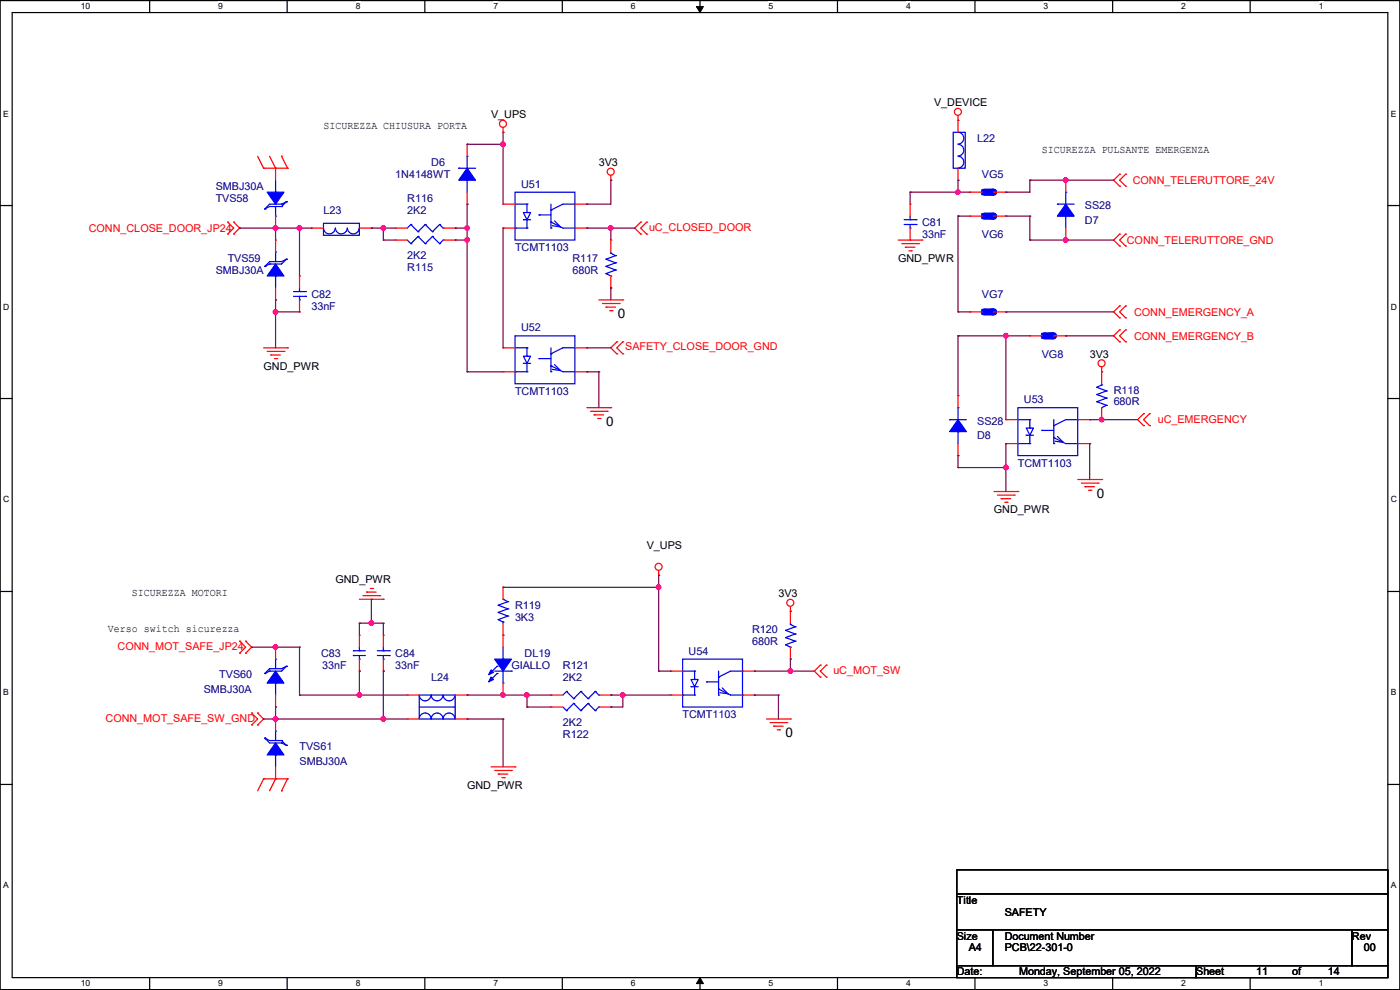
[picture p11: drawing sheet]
<svg xmlns="http://www.w3.org/2000/svg" width="297mm" height="210mm" viewBox="0 0 297 210" stroke-linecap="round" stroke-linejoin="round" font-family="sans-serif">
<path d="M0 .1h297v209.8h-297zM2.6 2.7h291.8v204.7h-291.8z" fill="none" stroke="#000" stroke-width=".25"/>
<g fill="#fff">
<path d="M17.1 .4h2v2h-2z"/>
<path d="M17.1 207.6h2v2h-2z"/>
</g>
<path d="M31.7 .1v2.6M31.7 207.4v2.5" fill="none" stroke="#000" stroke-width=".25"/>
<g fill="#fff">
<path d="M46.3 .4h1v2h-1z"/>
<path d="M46.3 207.6h1v2h-1z"/>
</g>
<path d="M60.9 .1v2.6M60.9 207.4v2.5" fill="none" stroke="#000" stroke-width=".25"/>
<g fill="#fff">
<path d="M75.5 .4h1v2h-1z"/>
<path d="M75.5 207.6h1v2h-1z"/>
</g>
<path d="M90.1 .1v2.6M90.1 207.4v2.5" fill="none" stroke="#000" stroke-width=".25"/>
<g fill="#fff">
<path d="M104.7 .4h1v2h-1z"/>
<path d="M104.7 207.6h1v2h-1z"/>
</g>
<path d="M119.3 .1v2.6M119.3 207.4v2.5" fill="none" stroke="#000" stroke-width=".25"/>
<g fill="#fff">
<path d="M133.9 .4h.9v2h-.9z"/>
<path d="M133.9 207.6h.9v2h-.9z"/>
</g>
<path d="M148.5 .1v2.6M148.5 207.4v2.5" fill="none" stroke="#000" stroke-width=".25"/>
<path d="M147.7 1.4h1.5l-.7 1.3zM148.5 207.4l.7 1.3h-1.5z" fill="#000" stroke="#000" stroke-width=".21"/>
<g fill="#fff">
<path d="M163.1 .4h.9v2h-.9z"/>
<path d="M163.1 207.6h.9v2h-.9z"/>
</g>
<path d="M177.7 .1v2.6M177.7 207.4v2.5" fill="none" stroke="#000" stroke-width=".25"/>
<g fill="#fff">
<path d="M192.2 .4h1v2h-1z"/>
<path d="M192.2 207.6h1v2h-1z"/>
</g>
<path d="M206.8 .1v2.6M206.8 207.4v2.5" fill="none" stroke="#000" stroke-width=".25"/>
<g fill="#fff">
<path d="M221.4 .4h1v2h-1z"/>
<path d="M221.4 207.6h1v2h-1z"/>
</g>
<path d="M236.1 .1v2.6M236.1 207.4v2.5" fill="none" stroke="#000" stroke-width=".25"/>
<g fill="#fff">
<path d="M250.6 .4h1v2h-1z"/>
<path d="M250.6 207.6h1v2h-1z"/>
</g>
<path d="M265.2 .1v2.6M265.2 207.4v2.5" fill="none" stroke="#000" stroke-width=".25"/>
<g fill="#fff">
<path d="M279.8 .4h1v2h-1z"/>
<path d="M279.8 207.6h1v2h-1z"/>
<path d="M.7 23.1h1.2v2h-1.2z"/>
<path d="M295.1 23.1h1.1v2h-1.1z"/>
<path d="M.7 64.1h1.2v1.9h-1.2z"/>
<path d="M295.1 64.1h1.2v1.9h-1.2z"/>
</g>
<path d="M0 43.6h2.6M294.4 43.6h2.6" fill="none" stroke="#000" stroke-width=".25"/>
<g fill="#fff">
<path d="M.7 105h1.2v2h-1.2z"/>
<path d="M295.1 105h1.2v2h-1.2z"/>
</g>
<path d="M0 84.5h2.6M294.4 84.5h2.6" fill="none" stroke="#000" stroke-width=".25"/>
<g fill="#fff">
<path d="M.7 145.9h1.2v2h-1.2z"/>
<path d="M295.1 145.9h1.1v2h-1.1z"/>
</g>
<path d="M0 125.5h2.6M294.4 125.5h2.6" fill="none" stroke="#000" stroke-width=".25"/>
<g fill="#fff">
<path d="M.7 186.9h1.2v1.9h-1.2z"/>
<path d="M295.1 186.9h1.1v1.9h-1.1z"/>
</g>
<path d="M0 166.4h2.6M294.4 166.4h2.6M203 184.5h91.4v5.1h-91.4zM203 189.6h91.4v7.6h-91.4zM203 197.2h7.6v7.7h-7.6zM210.6 197.2h76.2v7.7h-76.2zM286.8 197.2h7.6v7.7h-7.6zM203 204.9h50.8v2.5h-50.8zM253.8 204.9h40.6v2.5h-40.6z" fill="none" stroke="#000" stroke-width=".25"/>
<g fill="none" stroke="#f00" stroke-width=".25">
<path d="M54.7 33.1l1.2 2.6M55.9 35.7h.1M55.9 35.7h5.1M57.2 33.1l1.3 2.6M58.5 35.7h.1M58.5 35.7v2.5M59.7 33.1h.1M59.7 33.1l1.3 2.6M61 35.7h.1M106.7 28.1h.1M106.7 27.1v1M129.6 38.2h.1"/>
<path d="M129.6 37.2v1M203.2 25.5h.1M203.2 38.2h.1M203.2 24.5v3.6M203.2 35.7v2.5M237.5 37h.1M237.5 39.5h.1M237.5 37l-1.2 1.2 1.2 1.3M238.8 39.5h.1M238.8 37h.1M238.8 37l-1.3 1.2 1.3 1.3M48.3 49.7h.1"/>
<path d="M48.3 47.1h.1M48.3 47.1l1.3 1.3-1.3 1.3M49.6 47.1h.1M49.6 49.7h.1M49.6 47.1l1.2 1.3-1.2 1.3M58.5 48.4h.1M58.5 45.8v2.6M83.9 50.9h.1M83.9 50.9h2.5M94 50.9h2.6M96.6 50.9h.1M106.7 43.3h.1"/>
<path d="M106.7 48.4h.1M106.7 43.3h2.6M106.7 48.4h2.6M122 43.3h2.5M122 48.4h2.5M124.5 48.4h.1M124.5 43.3h.1M135.9 49.7h.1M135.9 47.1h.1M135.9 47.1l-1.2 1.3 1.2 1.3M137.2 47.1h.1M137.2 49.7h.1"/>
<path d="M137.2 47.1l-1.3 1.3 1.3 1.3M190.5 50.9h5.1M191.3 51.7h3.6M192.1 52.5h.1M192.1 52.5h2M192.8 53.2h.5M193.3 53.2h.1M194.9 51.7h.1M195.6 50.9h.1M237.5 49.7h.1M237.5 52.2h.1M237.5 49.7l-1.2 1.2 1.2 1.3"/>
<path d="M238.8 52.2h.1M238.8 49.7h.1M238.8 49.7l-1.3 1.2 1.3 1.3M55.9 73.8h5.1M56.7 74.5h3.5M57.4 75.3h.1M57.4 75.3h2.1M58.2 76.1h.5M58.7 76.1h.1M60.2 74.5h.1M61 73.8h.1M127 63.6h5.1"/>
<path d="M127.8 64.4h3.6M128.6 65.2h.1M128.6 65.2h2M129.3 65.9h.5M129.8 65.9h.1M130.9 75.1h.1M130.9 72.5h.1M130.9 72.5l-1.3 1.3 1.3 1.3M131.4 64.4h.1M132.1 63.6h.1M132.1 72.5h.1M132.1 75.1h.1"/>
<path d="M132.1 72.5l-1.2 1.3 1.2 1.3M233.7 78.9h.1M233.7 77.9v3.5M237.5 64.9h.1M237.5 67.4h.1M237.5 70h.1M237.5 72.5h.1M237.5 64.9l-1.2 1.3 1.2 1.2M237.5 70l-1.2 1.2 1.2 1.3M238.8 67.4h.1M238.8 64.9h.1M238.8 72.5h.1"/>
<path d="M238.8 70h.1M238.8 64.9l-1.3 1.3 1.3 1.2M238.8 70l-1.3 1.2 1.3 1.3M124.5 86.5h5.1M125.3 87.2h3.5M126 88h.1M126 88h2.1M126.8 88.8h.5M127.3 88.8h.1M128.8 87.2h.1M129.6 86.5h.1M233.7 89h.1"/>
<path d="M233.7 86.5v2.5M242.6 87.8h.1M242.6 90.3h.1M242.6 87.8l-1.3 1.2 1.3 1.3M243.9 90.3h.1M243.9 87.8h.1M243.9 87.8l-1.3 1.2 1.3 1.3M210.9 104.3h5M211.6 105h3.6M212.4 105.8h.1M212.4 105.8h2M213.1 106.6h.6"/>
<path d="M213.7 106.6h.1M215.2 105h.1M215.9 104.3h.1M228.6 101.7h5.1M229.4 102.5h3.6M230.2 103.3h.1M230.2 103.3h2M230.9 104h.5M231.4 104h.1M233 102.5h.1M233.7 101.7h.1M50.8 136h.1"/>
<path d="M50.8 138.6h.1M50.8 136l1.3 1.3-1.3 1.3M52.1 138.6h.1M52.1 136h.1M52.1 136l1.3 1.3-1.3 1.3M58.5 137.3h.1M58.5 137.3v2.5M76.2 134.7h.1M76.2 127.1h5.1M76.2 134.7v2.6M76.2 139.8v2.6M77 126.4h3.6"/>
<path d="M77.8 125.6h.1M77.8 125.6h2M78.5 124.8h.5M79 124.8h.1M80.6 126.4h.1M81.3 127.1h.1M139.7 122h.1M139.7 121v1M167.7 129.7h.1M167.7 128.7v1M53.4 151.3h.1M53.4 153.8h.1"/>
<path d="M53.4 151.3l1.3 1.2-1.3 1.3M54.7 153.8h.1M54.7 151.3h.1M54.7 151.3l1.2 1.2-1.2 1.3M58.5 150h.1M58.5 147.4v2.6M76.2 142.4h.1M116.9 147.4h.1M116.9 147.4h2.5M127 147.4h2.6M129.6 147.4h.1M162.6 152.5h5.1"/>
<path d="M163.4 153.3h3.5M164.1 154.1h.1M164.1 154.1h2.1M164.9 154.8h.5M165.4 154.8h.1M166.9 153.3h.1M167.7 152.5h.1M174 141.1h.1M174 143.6h.1M174 141.1l-1.2 1.3 1.2 1.2M175.3 143.6h.1M175.3 141.1h.1"/>
<path d="M175.3 141.1l-1.3 1.3 1.3 1.2M55.9 165.2h.1M55.9 165.2l-1.2 2.6M55.9 165.2h5.1M58.5 165.2h.1M58.5 165.2l-1.3 2.6M59.7 167.8h.1M61 165.2h.1M61 165.2l-1.3 2.6M104.2 162.7h5.1M104.9 163.4h3.6M105.7 164.2h.1"/>
<path d="M105.7 164.2h2M106.5 165h.5M107 165h.1M108.5 163.4h.1M109.3 162.7h.1"/>
<circle cx="106.7" cy="26.3" r=".74"/>
<circle cx="129.6" cy="36.4" r=".74"/>
<circle cx="203.2" cy="23.7" r=".74"/>
<circle cx="233.7" cy="77.1" r=".74"/>
<circle cx="139.7" cy="120.2" r=".74"/>
<circle cx="167.7" cy="127.9" r=".74"/>
</g>
<g fill="none" stroke="#00f" stroke-width=".25">
<path d="M58.5 38.2v2.6M202.2 28.1h2.6v7.6h-2.6zM203.2 33.1a1.25 1.25 0 0 1 1.3 1.3 1.25 1.25 0 0 1-1.3 1.2M203.2 30.6a1.25 1.25 0 0 1 1.3 1.3 1.25 1.25 0 0 1-1.3 1.2M203.2 28.1a1.25 1.25 0 0 1 1.3 1.2 1.25 1.25 0 0 1-1.3 1.3M56.2 44.3h.1M58.5 45.8h.1M58.5 40.8h.1M58.5 43.8v2M59.7 43.3h.1M59.7 43.8h.1M59.7 43.3h-2.5l-1 1"/>
<path d="M59.7 43.8h-2.5l-1 .5M60.7 42.8h.1M60.7 42.8l-1 1M60.7 42.8l-1 .5M86.4 50.9l.8 .8M87.2 51.7h.1M88.7 50.2h.1M88.7 50.2l-1.5 1.5M88.7 50.2l1.5 1.5M90.2 51.7h.1M91.7 50.2h.1M91.7 50.2l-1.5 1.5"/>
<path d="M91.7 50.2l1.6 1.5M93.3 51.7h.1M94 50.9h.1M94 50.9l-.7 .8M109.3 40.8h12.7v10.1h-12.7zM109.3 48.4h.1M109.3 43.3h2.5M109.3 48.4h2.5M111 45.1h1.6l-.8 1.5zM111 46.6h.1M111 46.6h1.6M111.8 48.4h.1"/>
<path d="M111.8 45.1h.1M111.8 43.3h.1M111.8 43.3v1.8M111.8 46.6v1.8M114.3 45.6h.1M114.3 45.6h2.6M116.9 48.4h.1M116.9 47.1h.1M116.9 44.6h.1M116.9 43.3v5.1M116.9 47.1l2.5 1.3h2.6M117.6 46.9l1.3 1.2-1.8-.2"/>
<path d="M122 43.3h.1M122 48.4h.1M122 43.3h-2.6l-2.5 1.3M232.7 82.2h.1M232.7 83.7h.1M232.7 85.2h.1M232.7 82.2l2 .7M232.7 83.7l2 .8M232.7 85.2l2 .8M233.7 86.5h.1M233.7 81.7h.1M233.7 81.7l-1 .5"/>
<path d="M233.7 81.4v.3M234.7 82.9h.1M234.7 84.5h.1M234.7 86h.1M234.7 82.9l-2 .8M234.7 84.5l-2 .7M234.7 86l-1 .5M58.5 139.8h.1M58.5 139.8v2.1M75 138h.1M75 139.1h.1M75 138h2.5"/>
<path d="M75 139.1h2.5M76.2 139.8h.1M76.2 138h.1M76.2 137.3v.7M76.2 139.1v.7M56.2 142.9h.1M57.2 142.4h.1M57.2 141.9h.1M57.2 141.9l-1 1M57.2 142.4l-1 .5M58.5 144.9h.1M58.5 144.9v2.5"/>
<path d="M60.7 141.4h.1M60.7 141.4l-1 1h-2.5M60.7 141.4l-1 .5h-2.5M120.2 146.7h.1M120.2 146.7l-.8 .7M120.2 146.7l1.5 1.5M121.7 148.2h.1M123.2 146.7h.1M123.2 146.7l-1.5 1.5M123.2 146.7l1.6 1.5M124.8 148.2h.1M126.3 146.7h.1"/>
<path d="M126.3 146.7l-1.5 1.5M126.3 146.7l.7 .7M127 147.4h.1"/>
</g>
<g fill="#00f" stroke="#00f" stroke-width=".25">
<path d="M58.5 142.4l1.7 2.5h-3.5z" fill-rule="evenodd"/>
<path d="M56.7 40.8h3.5l-1.7 2.5z" fill-rule="evenodd"/>
<path d="M221 70.7h.8v1.1h-.8z" fill-rule="evenodd"/>
<path d="M222.8 70.7h.8v1.1h-.8z" fill-rule="evenodd"/>
</g>
<path d="M221.5 71.2h1.8" fill="none" stroke="#00f" stroke-width="1.5" stroke-dasharray="3 3"/>
<circle cx="223.3" cy="71.2" r=".76" fill="#00f" stroke-dasharray="3 3"/>
<path d="M218.5 71.2h.1M218.5 71.2h2.5M223.6 71.2h2.5M226.1 71.2h.1" fill="none" stroke="#f00" stroke-width=".25"/>
<g fill="#00f" stroke="#00f" stroke-width=".25">
<path d="M208.3 65.7h.8v1h-.8z" fill-rule="evenodd"/>
<path d="M210.1 65.7h.8v1h-.8z" fill-rule="evenodd"/>
</g>
<path d="M208.8 66.2h1.8" fill="none" stroke="#00f" stroke-width="1.5" stroke-dasharray="3 3"/>
<circle cx="210.6" cy="66.2" r=".76" fill="#00f" stroke-dasharray="3 3"/>
<g fill="none" stroke="#f00" stroke-width=".25">
<path d="M58.5 50.9h.1M58.5 50.9v2.6M66.1 48.4h.1M66.1 48.4h2.5M76.2 48.4h2.6M78.8 48.4h.1M83.9 48.4h.1M83.9 48.4h2.5M94 48.4h2.6M96.6 48.4h.1M129.6 50.9h.1M129.6 50.9v2.6"/>
<path d="M129.6 58.5v2.6M193.1 43.3h.1M193.1 50.9h.1M193.1 43.3v2.5M193.1 48.4v2.5M58.5 63.6h.1M58.5 61.1v2.5M129.6 61.1h.1M205.8 66.2h.1M205.8 66.2h2.5M210.9 66.2h2.5M213.4 66.2h.1"/>
<path d="M203.2 96.6h.1M203.2 83.9h.1M203.2 83.9v2.6M203.2 94.1v2.5M213.4 89h.1M213.4 94.1h.1M213.4 89h2.5M213.4 94.1h2.5M228.6 89h2.6M228.6 94.1h2.6M231.2 94.1h.1M231.2 89h.1"/>
<path d="M81.3 134.7h.1M81.3 134.7v2.6M81.3 139.8v2.6M106.7 124.6h.1M106.7 134.7h.1M106.7 124.6v2.5M106.7 132.2v5.1M58.5 152.5h.1M58.5 152.5v2.6M81.3 142.4h.1M86.4 147.4h.1M86.4 152.5h.1"/>
<path d="M86.4 147.4h2.5M86.4 152.5h2.5M96.6 147.4h2.5M96.6 152.5h2.5M99.1 147.4h.1M99.1 152.5h.1M106.7 147.4h.1M106.7 144.9v2.5M142.3 142.4h.1M142.3 147.4h.1M142.3 147.4h2.5M142.3 142.4h2.5"/>
<path d="M157.5 147.4h2.6M157.5 142.4h2.6M160.1 147.4h.1M160.1 142.4h.1M58.5 165.2h.1M58.5 162.7v2.5"/>
</g>
<g fill="none" stroke="#00f" stroke-width=".25">
<path d="M56.2 56.5h.1M57.2 56h.1M57.2 55.5h.1M57.2 55.5l-1 1M57.2 56l-1 .5M58.5 53.5h.1M58.5 58.5h.1M58.5 53.5v2M58.5 58.5v2.6M60.7 55h.1M60.7 55l-1 1h-2.5M60.7 55l-1 .5h-2.5"/>
<path d="M68.6 47.4h7.6v2.5h-7.6zM68.6 48.4a1.25 1.25 0 0 0 1.3 1.2 1.25 1.25 0 0 0 1.2-1.2M71.2 48.4a1.25 1.25 0 0 0 1.2 1.2 1.25 1.25 0 0 0 1.3-1.2M73.7 48.4a1.25 1.25 0 0 0 1.3 1.2 1.25 1.25 0 0 0 1.2-1.2M87.2 47.6h.1M87.2 47.6l-.8 .8M87.2 47.6l1.5 1.5M88.7 49.1h.1M90.2 47.6h.1M90.2 47.6l-1.5 1.5M90.2 47.6l1.5 1.5M91.7 49.1h.1"/>
<path d="M93.3 47.6h.1M93.3 47.6l-1.6 1.5M93.3 47.6l.7 .8M94 48.4h.1M128.6 55h.1M128.6 56.5h.1M128.6 58h.1M128.6 55l2 .8M128.6 56.5l2 .8M128.6 58l1 .5M129.6 58.5h.1M129.6 53.7h.1"/>
<path d="M129.6 53.7l1 .5M129.6 53.5v.2M130.6 54.2h.1M130.6 55.8h.1M130.6 57.3h.1M130.6 54.2l-2 .8M130.6 55.8l-2 .7M130.6 57.3l-2 .7M191.8 46.6h2.6M191.8 47.6h2.6M193.1 48.4h.1M193.1 46.6h.1"/>
<path d="M193.1 45.8v.8M193.1 47.6v.8M194.4 46.6h.1M194.4 47.6h.1M201.5 89h.1M201.5 89h3.5M203.2 91.6h.1M203.2 86.5h.1M203.2 86.5v2.5M203.2 91.6v2.5M215.9 86.5h12.7v10.1h-12.7zM215.9 94.1h.1"/>
<path d="M215.9 89h2.6M215.9 94.1h2.6M217.7 90.8h1.5l-.7 1.5zM217.7 92.3h.1M217.7 92.3h1.5M218.5 94.1h.1M218.5 90.8h.1M218.5 89h.1M218.5 89v1.8M218.5 92.3v1.8M221 91.3h.1M221 91.3h2.6"/>
<path d="M223.6 94.1h.1M223.6 92.8h.1M223.6 90.3h.1M223.6 89v5.1M223.6 92.8l2.5 1.3h2.5M224.3 92.6l1.3 1.3-1.8-.3M228.6 89h.1M228.6 94.1h.1M228.6 89h-2.5l-2.5 1.3M80.1 138h2.5M80.1 139.1h2.5M81.3 139.8h.1"/>
<path d="M81.3 138h.1M81.3 137.3v.7M81.3 139.1v.7M82.6 138h.1M82.6 139.1h.1M105.7 131.4h.1M105.7 129.9h.1M105.7 128.4h.1M105.7 131.4l1 .6M105.7 129.9l2 .8M105.7 128.4l2 .8M106.7 127.1h.1"/>
<path d="M106.7 132h.1M106.7 139.8h.1M106.7 127.1l1 .5M106.7 132v.2M106.7 137.3v2.5M107.7 130.7h.1M107.7 129.2h.1M107.7 127.6h.1M107.7 130.7l-2 .7M107.7 129.2l-2 .7M107.7 127.6l-2 .8M144.8 139.8h12.7v10.2h-12.7z"/>
<path d="M56.2 156.6h.1M56.2 156.6l1 1h2.5M56.2 156.6l1 .5h2.5M58.5 155.1h.1M58.5 155.1v2M59.7 157.6h.1M59.7 157.1h.1M59.7 157.1l1 1M59.7 157.6l1 .5M60.7 158.1h.1M88.9 147.4h7.7v5.1h-7.7zM88.9 147.4a1.25 1.25 0 0 0 1.3 1.3 1.25 1.25 0 0 0 1.2-1.3"/>
<path d="M88.9 150h7.4M91.4 152.5a1.25 1.25 0 0 0-1.2-1.2 1.25 1.25 0 0 0-1.3 1.2M91.5 147.4a1.25 1.25 0 0 0 1.2 1.3 1.25 1.25 0 0 0 1.3-1.3M94 152.5a1.25 1.25 0 0 0-1.3-1.2 1.25 1.25 0 0 0-1.2 1.2M94 147.4a1.25 1.25 0 0 0 1.3 1.3 1.25 1.25 0 0 0 1.2-1.3M96.3 150h.1M96.5 152.5a1.25 1.25 0 0 0-1.2-1.2 1.25 1.25 0 0 0-1.3 1.2M104.9 142.4h3.6M105.5 141.4h.1M105.5 142.9h.1M105.5 141.4l-1.6 1.5M105.5 142.9l-1.6 1.5"/>
<path d="M106.7 144.9h.1M106.7 142.4v2.5M108.5 142.4h.1M144.8 147.4h.1M144.8 142.4h2.6M144.8 147.4h2.6M146.6 144.1h1.5l-.7 1.6zM146.6 145.7h.1M146.6 145.7h1.5M147.4 147.4h.1M147.4 144.1h.1M147.4 142.4h.1"/>
<path d="M147.4 142.4v1.7M147.4 145.7v1.7M149.9 144.7h.1M149.9 144.7h2.5M152.4 147.4h.1M152.4 146.2h.1M152.4 143.6h.1M152.4 142.4v5M152.4 146.2l2.6 1.2h2.5M153.2 145.9l1.3 1.3-1.8-.3M157.5 142.4h.1M157.5 147.4h.1"/>
<path d="M157.5 142.4h-2.5l-2.6 1.2M58.5 160.1h.1M58.5 160.1v2.6"/>
</g>
<g fill="#00f" stroke="#00f" stroke-width=".25">
<path d="M203.2 89l1.8 2.6h-3.5z" fill-rule="evenodd"/>
<path d="M58.5 56l1.7 2.5h-3.5z" fill-rule="evenodd"/>
<path d="M58.5 157.6l1.7 2.5h-3.5z" fill-rule="evenodd"/>
<path d="M104.9 139.8h3.6l-1.8 2.6z" fill-rule="evenodd"/>
<path d="M104.2 143.6l.5 .5-1 .6z" fill-rule="evenodd"/>
<path d="M104.2 142.1l.5 .5-1 .5z" fill-rule="evenodd"/>
<path d="M208.3 40.3h.8v1h-.8z" fill-rule="evenodd"/>
<path d="M210.1 40.3h.8v1h-.8z" fill-rule="evenodd"/>
</g>
<path d="M208.8 40.8h1.8" fill="none" stroke="#00f" stroke-width="1.5" stroke-dasharray="3 3"/>
<circle cx="210.6" cy="40.8" r=".76" fill="#00f" stroke-dasharray="3 3"/>
<g fill="none" stroke="#f00" stroke-width=".25">
<path d="M99.1 30.6h.1M99.1 30.6v2.5M99.1 43.3h.1M99.1 40.8v2.5M205.8 40.8h.1M205.8 40.8h2.5M210.9 40.8h2.5M213.4 40.8h.1M106.7 73.8h.1M106.7 78.9h.1M106.7 73.8h2.6M106.7 78.9h2.6"/>
<path d="M122 73.8h2.5M122 78.9h2.5M124.5 78.9h.1M124.5 73.8h.1M116.9 150h.1M116.9 150h2.5M127 150h2.6M129.6 150h.1"/>
</g>
<g fill="none" stroke="#00f" stroke-width=".25">
<path d="M97.3 35.7h.1M97.3 35.7h3.6M99.1 38.2h.1M99.1 33.1h.1M99.1 33.1v2.6M99.1 38.2v2.6M109.3 71.2h12.7v10.2h-12.7zM109.3 78.9h.1M109.3 78.9h2.5M109.3 73.8h2.5M111 75.6h1.6l-.8 1.5zM111 77.1h.1"/>
<path d="M111 77.1h1.6M111.8 78.9h.1M111.8 75.6h.1M111.8 73.8h.1M111.8 73.8v1.8M111.8 77.1v1.8M114.3 76.1h.1M114.3 76.1h2.6M116.9 78.9h.1M116.9 77.6h.1M116.9 75.1h.1M116.9 73.8v5.1"/>
<path d="M116.9 77.6l2.5 1.3h2.6M117.6 77.3l1.3 1.3-1.8-.2M122 73.8h.1M122 78.9h.1M122 73.8h-2.6l-2.5 1.3M119.4 150l.8 .7M120.2 150.7h.1M121.7 149.2h.1M121.7 149.2l-1.5 1.5M121.7 149.2l1.5 1.5M123.2 150.7h.1M124.8 149.2h.1"/>
<path d="M124.8 149.2l-1.6 1.5M124.8 149.2l1.5 1.5M126.3 150.7h.1M127 150h.1M127 150l-.7 .7"/>
</g>
<g fill="#00f" stroke="#00f" stroke-width=".25">
<path d="M99.1 35.7l1.8 2.5h-3.6z" fill-rule="evenodd"/>
<path d="M208.3 45.3h.8v1.1h-.8z" fill-rule="evenodd"/>
<path d="M210.1 45.3h.8v1.1h-.8z" fill-rule="evenodd"/>
</g>
<path d="M208.8 45.8h1.8" fill="none" stroke="#00f" stroke-width="1.5" stroke-dasharray="3 3"/>
<circle cx="210.6" cy="45.8" r=".76" fill="#00f" stroke-dasharray="3 3"/>
<g fill="none" stroke="#f00" stroke-width=".25">
<path d="M226.1 38.2h.1M226.1 38.2v2.6M63.5 58.5h.1M63.5 58.5v2.6M205.8 45.8h.1M205.8 45.8h2.5M210.9 45.8h2.5M213.4 45.8h.1M226.1 50.9h.1M226.1 48.4v2.5M63.5 66.2h.1M63.5 63.6v2.6"/>
<path d="M167.7 139.8h.1M167.7 129.7h.1M167.7 129.7v2.5M167.7 137.3v2.5"/>
</g>
<g fill="none" stroke="#00f" stroke-width=".25">
<path d="M224.3 43.3h.1M224.3 43.3h3.6M226.1 45.8h.1M226.1 40.8h.1M226.1 40.8v2.5M226.1 45.8v2.6M62.3 61.8h2.5M62.3 62.9h2.5M63.5 63.6h.1M63.5 61.8h.1M63.5 61.1v.7M63.5 62.9v.7"/>
<path d="M64.8 61.8h.1M64.8 62.9h.1M166.7 133.7h.1M166.7 135.3h.1M166.7 136.8h.1M166.7 133.7l2 .8M166.7 135.3l2 .7M166.7 136.8l1 .5M167.7 137.3h.1M167.7 132.5h.1M167.7 132.5l1 .5M167.7 132.2v.3"/>
<path d="M168.7 133h.1M168.7 134.5h.1M168.7 136h.1M168.7 133l-2 .7M168.7 134.5l-2 .8M168.7 136l-2 .8"/>
</g>
<path d="M226.1 43.3l1.8 2.5h-3.6z" fill-rule="evenodd" fill="#00f" stroke="#00f" stroke-width=".25"/>
<g fill="none" stroke="#800040" stroke-width=".25">
<path d="M99.1 30.6h.1M99.1 30.6h7.6M106.7 28.1h.1M106.7 30.6h.1M106.7 28.1v15.2M129.6 38.2h.1M129.6 38.2v5.1h-5.1M203.2 38.2h.1M203.2 38.2v2.6M218.5 38.2h.1M218.5 38.2v2.6h-5.1M218.5 38.2h17.8"/>
<path d="M226.1 38.2h.1M50.8 48.4h.1M50.8 48.4h15.3M58.5 48.4h.1M58.5 48.4v2.5M63.5 48.4h.1M63.5 48.4v10.1M78.8 48.4h.1M78.8 48.4h5.1M81.3 48.4h.1M81.3 50.9h.1M81.3 50.9h2.6"/>
<path d="M81.3 48.4v2.5M96.6 48.4h.1M96.6 50.9h.1M96.6 48.4h2.5M96.6 50.9h2.5M99.1 43.3h.1M99.1 48.4h.1M99.1 50.9h.1M99.1 43.3v35.6M106.7 48.4h.1M106.7 48.4v25.4M124.5 43.3h.1"/>
<path d="M124.5 48.4h.1M124.5 48.4h10.2M129.6 48.4h.1M129.6 48.4v2.5M193.1 40.8h.1M193.1 40.8h12.7M193.1 40.8v2.5M203.2 40.8h.1M203.2 45.8h.1M203.2 45.8h2.6M203.2 45.8v20.4M213.4 45.8h.1"/>
<path d="M213.4 40.8h.1M213.4 45.8h5.1M218.5 45.8h.1M218.5 50.9h.1M218.5 50.9h17.8M218.5 45.8v5.1M226.1 50.9h.1M58.5 66.2h.1M58.5 63.6h.1M58.5 63.6v10.2M58.5 66.2h5M99.1 78.9h.1"/>
<path d="M99.1 78.9h7.6M124.5 78.9h.1M124.5 73.8h.1M124.5 78.9h2.5M124.5 73.8h5.1M127 78.9h.1M127 78.9v7.6M129.6 61.1h.1M129.6 61.1v2.5M203.2 71.2h.1M203.2 66.2h.1M203.2 66.2h2.6"/>
<path d="M203.2 71.2v12.7M203.2 71.2h15.3M213.4 66.2h.1M213.4 71.2h.1M213.4 66.2h22.9M213.4 71.2v17.8M226.1 71.2h.1M226.1 71.2h10.2M203.2 96.6h.1M203.2 99.2h.1M203.2 96.6v2.6M203.2 99.2h10.2"/>
<path d="M213.4 94.1h.1M213.4 99.2h.1M213.4 94.1v10.2M231.2 89h.1M231.2 94.1h.1M231.2 89h10.1M231.2 94.1v7.6M233.7 89h.1M53.4 137.3h.1M53.4 137.3h10.1M58.5 137.3h.1M63.5 137.3h.1"/>
<path d="M63.5 137.3v10.1M76.2 132.2h.1M76.2 132.2v2.5M76.2 132.2h5.1M78.8 127.1h.1M78.8 132.2h.1M78.8 127.1v5.1M81.3 132.2h.1M81.3 132.2v2.5M106.7 124.6h.1M106.7 124.6h33M139.7 122h.1"/>
<path d="M139.7 124.6h.1M139.7 122v20.4M167.7 139.8h.1M167.7 139.8v2.6M55.9 152.5h.1M55.9 152.5h30.5M58.5 150h.1M58.5 152.5h.1M58.5 150v2.5M63.5 147.4h.1M63.5 147.4h22.9M76.2 142.4h.1"/>
<path d="M76.2 147.4h.1M76.2 142.4v5M81.3 142.4h.1M81.3 152.5h.1M81.3 142.4v10.1M99.1 147.4h.1M99.1 152.5h.1M99.1 147.4h17.8M99.1 152.5h7.6M106.7 147.4h.1M106.7 152.5h.1M106.7 152.5v10.2"/>
<path d="M111.8 147.4h.1M111.8 150h.1M111.8 147.4v2.6M111.8 150h5.1M129.6 147.4h.1M129.6 150h.1M129.6 147.4h12.7M132.1 147.4h.1M132.1 147.4v2.6h-2.5M139.7 142.4h.1M139.7 142.4h2.6M160.1 142.4h.1"/>
<path d="M160.1 147.4h.1M160.1 147.4h5M160.1 142.4h12.7M165.1 147.4h.1M165.1 147.4v5.1M167.7 142.4h.1"/>
</g>
<g fill="#f0f" stroke="#f0f" stroke-width=".25">
<circle cx="106.7" cy="30.6" r=".49"/>
<circle cx="99.1" cy="48.4" r=".49"/>
<circle cx="58.4" cy="48.4" r=".49"/>
<circle cx="129.6" cy="48.4" r=".49"/>
<circle cx="63.5" cy="48.4" r=".49"/>
<circle cx="99.1" cy="50.9" r=".49"/>
<circle cx="139.7" cy="124.6" r=".49"/>
<circle cx="78.8" cy="132.2" r=".49"/>
<circle cx="58.4" cy="137.3" r=".49"/>
<circle cx="76.2" cy="147.4" r=".49"/>
<circle cx="106.7" cy="147.4" r=".49"/>
<circle cx="111.8" cy="147.4" r=".49"/>
<circle cx="132.1" cy="147.4" r=".49"/>
<circle cx="81.3" cy="152.5" r=".49"/>
<circle cx="58.4" cy="152.5" r=".49"/>
<circle cx="226.1" cy="38.2" r=".49"/>
<circle cx="226.1" cy="50.9" r=".49"/>
<circle cx="213.4" cy="71.2" r=".49"/>
<circle cx="233.7" cy="89" r=".49"/>
<circle cx="213.4" cy="99.2" r=".49"/>
<circle cx="58.4" cy="66.1" r=".49"/>
<circle cx="81.3" cy="48.4" r=".49"/>
<circle cx="203.2" cy="40.7" r=".49"/>
<circle cx="167.7" cy="142.3" r=".49"/>
</g>
<g font-size="2.8">
<text x="131.1" y="67.4">0</text>
<text x="128.6" y="90.3">0</text>
<text x="232.7" y="105.5">0</text>
<text x="166.7" y="156.3">0</text>
</g>
<g font-size="2.3">
<text x="198.2" y="22.5">V_DEVICE</text>
<text x="68.6" y="27.4">SICUREZZA CHIUSURA PORTA</text>
<text x="104.2" y="25.1">V_UPS</text>
<text x="127" y="35.2">3V3</text>
<text x="221" y="32.5">SICUREZZA PULSANTE EMERGENZA</text>
<text x="190.5" y="55.5">GND_PWR</text>
<text x="231.2" y="75.9">3V3</text>
<text x="55.9" y="78.4">GND_PWR</text>
<text x="210.9" y="108.9">GND_PWR</text>
<text x="137.2" y="116.5">V_UPS</text>
<text x="71.2" y="123.6">GND_PWR</text>
<text x="28" y="126.4">SICUREZZA MOTORI</text>
<text x="165.1" y="126.7">3V3</text>
<text x="22.9" y="134.1">Verso switch sicurezza</text>
<text x="99.1" y="167.3">GND_PWR</text>
<text x="203" y="191.7">Title</text>
<text x="213.2" y="194.2">SAFETY</text>
<text x="203" y="199.3">Size</text>
<text x="205.5" y="201.8">A4</text>
<text x="213.1" y="199.3">Document Number</text>
<text x="213.2" y="201.8">PCB\22-301-0</text>
<text x="286.8" y="199.3">Rev</text>
<text x="289.4" y="201.8">00</text>
<text x="203" y="206.9">Date:</text>
<text x="216.2" y="206.9">Monday, September 05, 2022</text>
<text x="253.8" y="206.9">Sheet</text>
<text x="266.5" y="206.9">11</text>
<text x="274.1" y="206.9">of</text>
<text x="281.7" y="206.9">14</text>
</g>
<g font-size="2.3" fill="#000080">
<text x="91.5" y="35.2">D6</text>
<text x="207.3" y="30.1">L22</text>
<text x="45.8" y="40.3">SMBJ30A</text>
<text x="83.9" y="37.8">1N4148WT</text>
<text x="110.5" y="39.8">U51</text>
<text x="208.3" y="37.8">VG5</text>
<text x="45.8" y="42.8">TVS58</text>
<text x="68.6" y="45.4">L23</text>
<text x="86.4" y="42.8">R116</text>
<text x="86.4" y="45.4">2K2</text>
<text x="195.6" y="47.9">C81</text>
<text x="230.2" y="47.4">D7</text>
<text x="230.2" y="44.4">SS28</text>
<text x="109.3" y="53.3">TCMT1103</text>
<text x="195.6" y="50.5">33nF</text>
<text x="208.3" y="50.5">VG6</text>
<text x="45.8" y="58.1">SMBJ30A</text>
<text x="48.3" y="55.5">TVS59</text>
<text x="86.4" y="57.6">R115</text>
<text x="86.4" y="55">2K2</text>
<text x="121.5" y="55.5">R117</text>
<text x="121.5" y="58.1">680R</text>
<text x="66.1" y="63.2">C82</text>
<text x="66.1" y="65.7">33nF</text>
<text x="208.3" y="63.2">VG7</text>
<text x="110.5" y="70.3">U52</text>
<text x="221" y="75.9">VG8</text>
<text x="109.3" y="83.7">TCMT1103</text>
<text x="236.3" y="83.5">R118</text>
<text x="217.2" y="85.5">U53</text>
<text x="236.3" y="86">680R</text>
<text x="207.3" y="93.1">D8</text>
<text x="207.3" y="90.1">SS28</text>
<text x="215.9" y="99">TCMT1103</text>
<text x="109.3" y="129.2">R119</text>
<text x="109.3" y="131.7">3K3</text>
<text x="159.6" y="134.3">R120</text>
<text x="159.6" y="136.8">680R</text>
<text x="46.5" y="143.9">TVS60</text>
<text x="68.1" y="139.4">C83</text>
<text x="68.4" y="141.9">33nF</text>
<text x="83.9" y="139.4">C84</text>
<text x="83.9" y="141.9">33nF</text>
<text x="108.5" y="141.9">GIALLO</text>
<text x="111.3" y="139.4">DL19</text>
<text x="119.4" y="141.9">R121</text>
<text x="146.1" y="138.9">U54</text>
<text x="43.2" y="147">SMBJ30A</text>
<text x="91.5" y="144.4">L24</text>
<text x="119.4" y="144.4">2K2</text>
<text x="119.4" y="154.1">2K2</text>
<text x="144.8" y="152.3">TCMT1103</text>
<text x="63.5" y="159.2">TVS61</text>
<text x="119.4" y="156.6">R122</text>
<text x="63.5" y="162.2">SMBJ30A</text>
</g>
<g font-size="2.3" fill="#f00">
<text x="240.3" y="39">CONN_TELERUTTORE_24V</text>
<text x="18.8" y="49.2">CONN_CLOSE_DOOR_JP24</text>
<text x="137.7" y="48.9">uC_CLOSED_DOOR</text>
<text x="239.1" y="51.7">CONN_TELERUTTORE_GND</text>
<text x="240.6" y="67">CONN_EMERGENCY_A</text>
<text x="132.6" y="74.3">SAFETY_CLOSE_DOOR_GND</text>
<text x="240.6" y="72.1">CONN_EMERGENCY_B</text>
<text x="245.7" y="89.8">uC_EMERGENCY</text>
<text x="24.9" y="137.8">CONN_MOT_SAFE_JP24</text>
<text x="176.8" y="142.9">uC_MOT_SW</text>
<text x="22.4" y="153.1">CONN_MOT_SAFE_SW_GND</text>
</g>
<g font-size="1.8">
<text x="17.1" y="2">10</text>
<text x="46.3" y="2">9</text>
<text x="75.5" y="2">8</text>
<text x="104.7" y="2">7</text>
<text x="133.9" y="2">6</text>
<text x="163.1" y="2">5</text>
<text x="192.2" y="2">4</text>
<text x="221.4" y="2">3</text>
<text x="250.6" y="2">2</text>
<text x="279.8" y="2">1</text>
<text x=".7" y="24.7">E</text>
<text x="295.1" y="24.7">E</text>
<text x=".7" y="65.7">D</text>
<text x="295.1" y="65.7">D</text>
<text x=".7" y="106.6">C</text>
<text x="295.1" y="106.6">C</text>
<text x=".7" y="147.5">B</text>
<text x="295.1" y="147.5">B</text>
<text x=".7" y="188.5">A</text>
<text x="295.1" y="188.5">A</text>
<text x="17.1" y="209.3">10</text>
<text x="46.3" y="209.3">9</text>
<text x="75.5" y="209.3">8</text>
<text x="104.7" y="209.3">7</text>
<text x="133.9" y="209.3">6</text>
<text x="163.1" y="209.3">5</text>
<text x="192.2" y="209.3">4</text>
<text x="221.4" y="209.3">3</text>
<text x="250.6" y="209.3">2</text>
<text x="279.8" y="209.3">1</text>
</g>
</svg>
